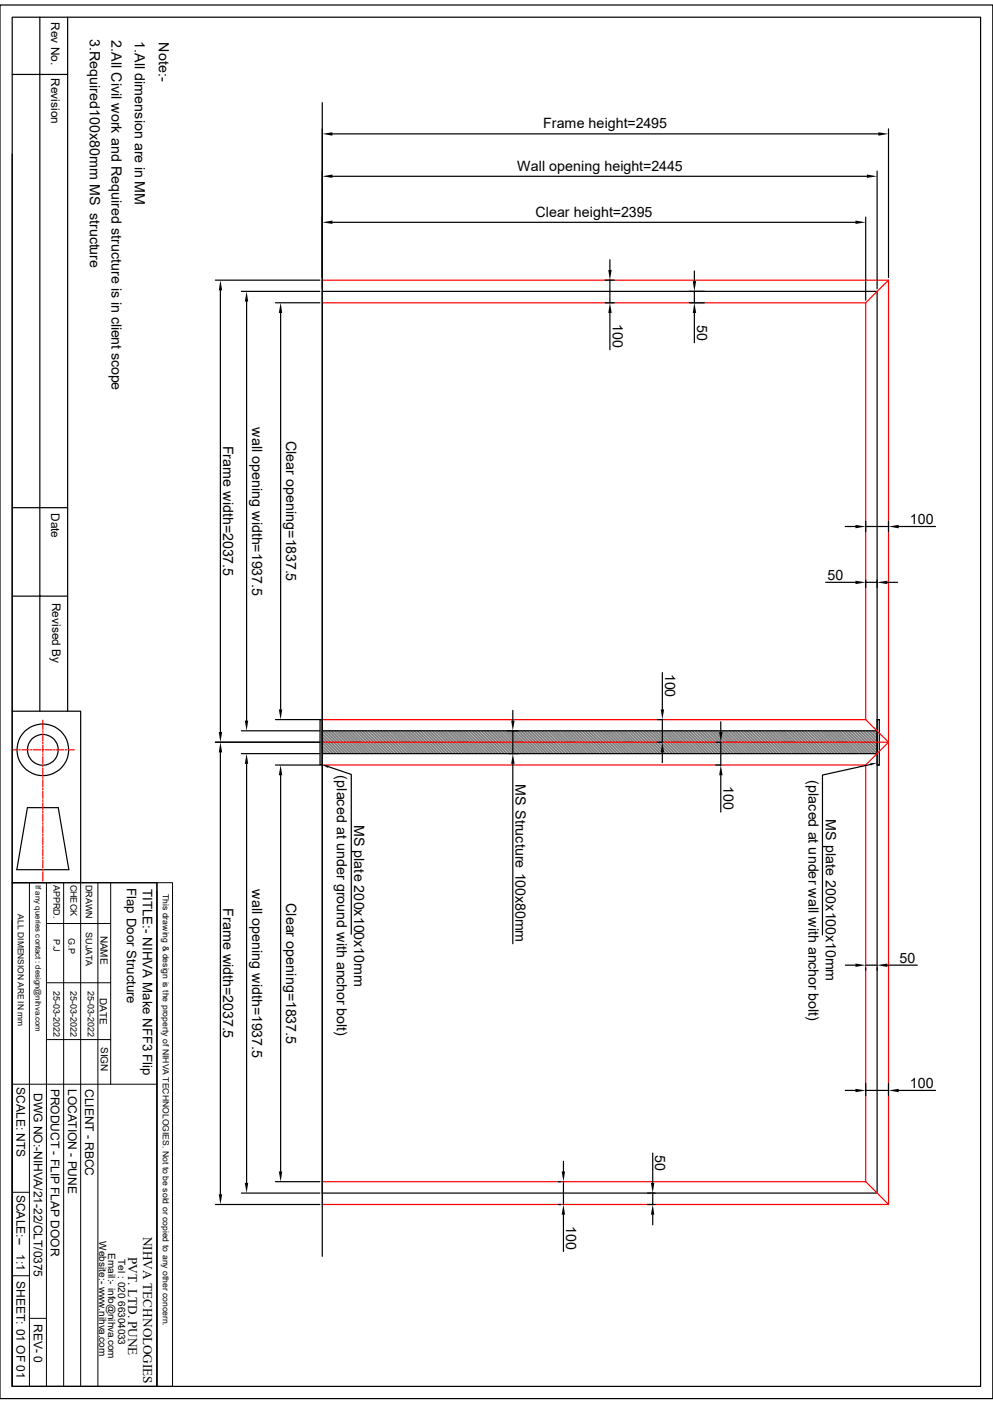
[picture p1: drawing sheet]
<svg xmlns="http://www.w3.org/2000/svg" width="210mm" height="297mm" viewBox="0 0 210 297" stroke-linecap="round" stroke-linejoin="round" font-family="sans-serif">
<g fill="none" stroke="#000" stroke-width=".25">
<path d="M0 1.1h210v294.8h-210zM2.6 3.6h204.8v289.7h-204.8zM2.6 15.7h11.7M8.4 3.6v146.9M14.3 3.6v146.9M2.6 32.6v117.9h14.5v36.2M68.2 21.7v244.1M70.3 28.3h115.5M70.3 37.3h113M185.5 36.2v24.9M187.9 27.3v31.4M45.6 59.3h22"/>
<path d="M70.3 47h110.6M127.9 59.3h2M129 54.9v2.2M129 59.3v4.8M146.9 57.3v2.2M183.1 45.9v17.6M46.6 61.4v93.5M51.1 61.6h16.5M52.2 63.8v88.6M58.3 64.1h9.3M59.4 66.2v83.9M68.2 61.6h117.3v190.8h-117.3"/>
<path d="M127.9 64.1h2M129 66.2v7.8M145.8 64.1h3.2M146.9 61.6v2.5M146.9 66.2v6.3M2.6 107.4h11.7M178.8 111.4h2.1M183.1 110.3v2.2M183.1 111.4h4.8M187.9 110.3v2.2M190.1 111.4h7.8M2.6 126.1h11.7"/>
<path d="M174.6 123.2h6.3M183.1 122.7v1.6M183.1 123.2h2.4M187.7 123.2h2.1M2.6 150.5v36.2M45.6 157h22M46.6 159.2v93.4M51.1 154.6h16.5M51.1 159.4h16.5M58.3 152.2h9.3M67.7 152.2h.5v9.6h-.5zM68.2 154.6h117.3v4.8h-117.3z"/>
<path d="M107.3 154.6h2.3M107.6 159.4h2M108.5 150.3v2.1M108.5 154.6v4.8M139 152.2h1M139 157h1M140.1 142.3v7.8M140.1 152.2v4.8M140.1 159.2v2.1M151.4 157h1v4.8h-1M152.4 152.7v2.2M185.5 152.2h.5v9.6h-.5z"/>
<path d="M185.5 152.2h.5M5.8 170.9h6.5l2.3 13.1h-11zM52.2 161.6v88.6M58.3 161.8h9.3M59.4 164v83.8M69.4 162.2l4.9 1.6v33.9M108.5 161.6v38M152.4 164v7.8M184.1 161.7l-10.2 2.3v33.8M185.5 161.8h.5M2.6 186.7h30.6v106.6h-30.6zM2.6 194.8v98.5"/>
<path d="M178.8 204.2h2.1M183.1 204.7v.6M183.1 204.2h2.4M187.7 204.2h6.3M178.8 230.7h2.1M183.1 229.2v2.6M183.1 230.7h4.8M187.9 229.2v2.6M190.1 230.7h7.8M45.6 254.8h22M51.1 252.4h16.5M58.3 250h9.3"/>
<path d="M118.1 250h.6M118.1 254.8h.6M119.2 245.7v2.1M119.2 250v4.8M119.2 257v7.8M136.9 254.8h1.7M138 243.9v6.3M138 252.4v2.4M138 257v2.1"/>
<circle cx="9.1" cy="158.6" r="5.5"/>
<circle cx="9.1" cy="158.6" r="3.3"/>
</g>
<g fill="none" stroke="#f00" stroke-width=".25">
<path d="M187.9 59.3h-119.7v4.8h114.9M187.9 59.3v195.5M187.9 59.3l-4.8 4.8M183.1 64.1v88.1M2.4 158.6h1.3M4 158.6h.3M4.7 158.6h1.5M6.5 158.6h.3M7.1 158.6h1.5M8.9 158.6h.3M9.1 152.4v1.9M9.1 154.6v.3"/>
<path d="M9.1 155.2v1.5M9.1 157v.4M9.1 157.6v1.6M9.1 159.5v.3M9.5 158.6h1.5M11.3 158.6h.3M11.9 158.6h1.6M13.8 158.6h.3M14.4 158.6h1.3M68.2 157h119.7M68.2 152.2h114.9M183.1 152.2l4.8 4.8-4.8 4.8"/>
<path d="M9.1 160.1v1.5M9.1 161.9v.3M9.1 162.5v1.5M9.1 164.3v.3M9.1 165v1.5M9.1 166.8v.3M9.1 167.4v1.5M9.1 169.2v.3M9.1 169.8v1.6M9.1 171.7v.3M9.1 172.3v1.5M9.1 174.1v.3"/>
<path d="M9.1 174.7v1.5M9.1 176.5v.3M9.1 177.1v1.5M9.1 179v.3M9.1 179.6v1.5M68.2 161.8h114.9M183.1 161.8v88.2M9.1 181.4v.3M9.1 182v1.6M9.1 183.9v.3M9.1 184.4v2M183.1 250h-114.9v4.8h119.7"/>
<path d="M183.1 250l4.8 4.8"/>
</g>
<g fill="none" stroke="#808080" stroke-width=".25">
<path d="M68.2 155.2l4.3 4.2M68.2 155.8l3.6 3.6M68.2 156.4l3 3M68.2 157.1l2.3 2.3M68.2 157.7l1.7 1.7M68.2 158.4l1 1M68.2 159l.4 .4M68.2 154.7l4.7 4.7M68.2 155.4l4.1 4M68.2 156l3.4 3.4M68.2 156.6l2.8 2.8M68.2 157.3l2.1 2.1"/>
<path d="M68.2 157.9l1.5 1.5M68.2 158.6l.8 .8M68.2 159.2l.2 .2M68.3 154.6l4.8 4.8M68.7 154.6l4.8 4.8M69 154.6l4.7 4.8M69.4 154.6l4.8 4.8M69.6 154.6l4.8 4.8M70 154.6l4.8 4.8M70.2 154.6l4.9 4.8M70.7 154.6l4.8 4.8M70.9 154.6l4.8 4.8"/>
<path d="M71.3 154.6l4.8 4.8M71.5 154.6l4.8 4.8M72 154.6l4.8 4.8M72.2 154.6l4.8 4.8M72.6 154.6l4.8 4.8M72.9 154.6l4.7 4.8M73.3 154.6l4.8 4.8M73.5 154.6l4.8 4.8M73.9 154.6l4.8 4.8M74.1 154.6l4.8 4.8M74.5 154.6l4.9 4.8M74.8 154.6l4.8 4.8"/>
<path d="M75.2 154.6l4.8 4.8M75.4 154.6l4.8 4.8M75.9 154.6l4.7 4.8M76.1 154.6l4.8 4.8M76.5 154.6l4.8 4.8M76.7 154.6l4.8 4.8M77.1 154.6l4.9 4.8M77.3 154.6l4.9 4.8M77.8 154.6l4.8 4.8M78 154.6l4.8 4.8M78.4 154.6l4.8 4.8M78.7 154.6l4.7 4.8"/>
<path d="M79.1 154.6l4.8 4.8M79.3 154.6l4.8 4.8M79.7 154.6l4.8 4.8M80 154.6l4.8 4.8M80.4 154.6l4.8 4.8M80.6 154.6l4.8 4.8M81 154.6l4.8 4.8M81.2 154.6l4.8 4.8M81.7 154.6l4.8 4.8M81.9 154.6l4.8 4.8M82.3 154.6l4.8 4.8M82.6 154.6l4.7 4.8"/>
<path d="M83 154.6l4.8 4.8M83.2 154.6l4.8 4.8M83.6 154.6l4.8 4.8M83.8 154.6l4.8 4.8M84.2 154.6l4.9 4.8M84.5 154.6l4.8 4.8M84.9 154.6l4.8 4.8M85.1 154.6l4.8 4.8M85.6 154.6l4.7 4.8M85.8 154.6l4.8 4.8M86.2 154.6l4.8 4.8M86.4 154.6l4.8 4.8"/>
<path d="M86.8 154.6l4.9 4.8M87.1 154.6l4.8 4.8M87.5 154.6l4.8 4.8M87.7 154.6l4.8 4.8M88.1 154.6l4.8 4.8M88.3 154.6l4.8 4.8M88.8 154.6l4.8 4.8M89 154.6l4.8 4.8M89.5 154.6l4.7 4.8M89.7 154.6l4.7 4.8M90.1 154.6l4.8 4.8M90.3 154.6l4.8 4.8"/>
<path d="M90.7 154.6l4.8 4.8M90.9 154.6l4.8 4.8M91.4 154.6l4.8 4.8M91.6 154.6l4.8 4.8M92 154.6l4.8 4.8M92.2 154.6l4.8 4.8M92.7 154.6l4.8 4.8M92.9 154.6l4.8 4.8M93.3 154.6l4.8 4.8M93.5 154.6l4.8 4.8M93.9 154.6l4.9 4.8M94.1 154.6l4.9 4.8"/>
<path d="M94.6 154.6l4.8 4.8M94.8 154.6l4.8 4.8M95.3 154.6l4.7 4.8M95.5 154.6l4.7 4.8M95.9 154.6l4.8 4.8M96.1 154.6l4.8 4.8M96.5 154.6l4.8 4.8M96.8 154.6l4.8 4.8M97.2 154.6l4.8 4.8M97.4 154.6l4.8 4.8M97.8 154.6l4.8 4.8M98 154.6l4.8 4.8"/>
<path d="M98.5 154.6l4.8 4.8M98.7 154.6l4.8 4.8M99.1 154.6l4.8 4.8M99.4 154.6l4.7 4.8M99.8 154.6l4.8 4.8M100 154.6l4.8 4.8M100.4 154.6l4.8 4.8M100.6 154.6l4.9 4.8M101 154.6l4.9 4.8M101.3 154.6l4.8 4.8M101.7 154.6l4.8 4.8M101.9 154.6l4.8 4.8"/>
<path d="M102.4 154.6l4.7 4.8M102.6 154.6l4.8 4.8M103 154.6l4.8 4.8M103.2 154.6l4.8 4.8M103.6 154.6l4.9 4.8M103.9 154.6l4.8 4.8M104.3 154.6l4.8 4.8M104.5 154.6l4.8 4.8M104.9 154.6l4.8 4.8M105.2 154.6l4.7 4.8M105.6 154.6l4.8 4.8M105.8 154.6l4.8 4.8"/>
<path d="M106.3 154.6l4.7 4.8M106.5 154.6l4.8 4.8M106.9 154.6l4.8 4.8M107.1 154.6l4.8 4.8M107.5 154.6l4.8 4.8M107.7 154.6l4.9 4.8M108.2 154.6l4.8 4.8M108.4 154.6l4.8 4.8M108.8 154.6l4.8 4.8M109.1 154.6l4.7 4.8M109.5 154.6l4.8 4.8M109.7 154.6l4.8 4.8"/>
<path d="M110.1 154.6l4.8 4.8M110.3 154.6l4.8 4.8M110.7 154.6l4.9 4.8M111 154.6l4.8 4.8M111.4 154.6l4.8 4.8M111.6 154.6l4.8 4.8M112.1 154.6l4.7 4.8M112.3 154.6l4.8 4.8M112.7 154.6l4.8 4.8M112.9 154.6l4.8 4.8M113.3 154.6l4.9 4.8M113.6 154.6l4.8 4.8"/>
<path d="M114 154.6l4.8 4.8M114.2 154.6l4.8 4.8M114.6 154.6l4.8 4.8M114.9 154.6l4.7 4.8M115.3 154.6l4.8 4.8M115.5 154.6l4.8 4.8M116 154.6l4.7 4.8M116.2 154.6l4.7 4.8M116.6 154.6l4.8 4.8M116.8 154.6l4.8 4.8M117.2 154.6l4.8 4.8M117.4 154.6l4.9 4.8"/>
<path d="M117.9 154.6l4.8 4.8M118.1 154.6l4.8 4.8M118.5 154.6l4.8 4.8M118.7 154.6l4.8 4.8M119.2 154.6l4.8 4.8M119.4 154.6l4.8 4.8M119.8 154.6l4.8 4.8M120 154.6l4.8 4.8M120.4 154.6l4.9 4.8M120.7 154.6l4.8 4.8M121.1 154.6l4.8 4.8M121.3 154.6l4.8 4.8"/>
<path d="M121.8 154.6l4.7 4.8M122 154.6l4.7 4.8M122.4 154.6l4.8 4.8M122.6 154.6l4.8 4.8M123.1 154.6l4.7 4.8M123.3 154.6l4.8 4.8M123.7 154.6l4.8 4.8M123.9 154.6l4.8 4.8M124.3 154.6l4.8 4.8M124.5 154.6l4.9 4.8M125 154.6l4.8 4.8M125.2 154.6l4.8 4.8"/>
<path d="M125.6 154.6l4.8 4.8M125.9 154.6l4.7 4.8M126.3 154.6l4.8 4.8M126.5 154.6l4.8 4.8M126.9 154.6l4.8 4.8M127.1 154.6l4.9 4.8M127.6 154.6l4.8 4.8M127.8 154.6l4.8 4.8M128.2 154.6l4.8 4.8M128.4 154.6l4.8 4.8M128.9 154.6l4.7 4.8M129.1 154.6l4.8 4.8"/>
<path d="M129.5 154.6l4.8 4.8M129.7 154.6l4.8 4.8M130.2 154.6l4.8 4.8M130.4 154.6l4.8 4.8M130.8 154.6l4.8 4.8M131 154.6l4.8 4.8M131.4 154.6l4.8 4.8M131.7 154.6l4.8 4.8M132.1 154.6l4.8 4.8M132.3 154.6l4.8 4.8M132.8 154.6l4.7 4.8M133 154.6l4.8 4.8"/>
<path d="M133.4 154.6l4.8 4.8M133.6 154.6l4.8 4.8M134 154.6l4.9 4.8M134.2 154.6l4.9 4.8M134.7 154.6l4.8 4.8M134.9 154.6l4.8 4.8M135.3 154.6l4.8 4.8M135.6 154.6l4.7 4.8M136 154.6l4.8 4.8M136.2 154.6l4.8 4.8M136.6 154.6l4.8 4.8M136.8 154.6l4.8 4.8"/>
<path d="M137.2 154.6l4.9 4.8M137.5 154.6l4.8 4.8M137.9 154.6l4.8 4.8M138.1 154.6l4.8 4.8M138.6 154.6l4.7 4.8M138.8 154.6l4.8 4.8M139.2 154.6l4.8 4.8M139.4 154.6l4.8 4.8M139.9 154.6l4.8 4.8M140.1 154.6l4.8 4.8M140.5 154.6l4.8 4.8M140.7 154.6l4.8 4.8"/>
<path d="M141.1 154.6l4.8 4.8M141.4 154.6l4.8 4.8M141.8 154.6l4.8 4.8M142 154.6l4.8 4.8M142.5 154.6l4.7 4.8M142.7 154.6l4.7 4.8M143.1 154.6l4.8 4.8M143.3 154.6l4.8 4.8M143.7 154.6l4.8 4.8M143.9 154.6l4.9 4.8M144.4 154.6l4.8 4.8M144.6 154.6l4.8 4.8"/>
<path d="M145 154.6l4.8 4.8M145.2 154.6l4.8 4.8M145.7 154.6l4.8 4.8M145.9 154.6l4.8 4.8M146.3 154.6l4.8 4.8M146.5 154.6l4.8 4.8M147 154.6l4.8 4.8M147.2 154.6l4.8 4.8M147.6 154.6l4.8 4.8M147.8 154.6l4.8 4.8M148.3 154.6l4.7 4.8M148.5 154.6l4.8 4.8"/>
<path d="M148.9 154.6l4.8 4.8M149.1 154.6l4.8 4.8M149.6 154.6l4.7 4.8M149.8 154.6l4.8 4.8M150.2 154.6l4.8 4.8M150.4 154.6l4.8 4.8M150.8 154.6l4.9 4.8M151 154.6l4.9 4.8M151.5 154.6l4.8 4.8M151.7 154.6l4.8 4.8M152.1 154.6l4.8 4.8M152.4 154.6l4.7 4.8"/>
<path d="M152.8 154.6l4.8 4.8M153 154.6l4.8 4.8M153.4 154.6l4.8 4.8M153.6 154.6l4.9 4.8M154.1 154.6l4.8 4.8M154.3 154.6l4.8 4.8M154.7 154.6l4.8 4.8M154.9 154.6l4.8 4.8M155.4 154.6l4.7 4.8M155.6 154.6l4.8 4.8M156 154.6l4.8 4.8M156.2 154.6l4.8 4.8"/>
<path d="M156.7 154.6l4.8 4.8M156.9 154.6l4.8 4.8M157.3 154.6l4.8 4.8M157.5 154.6l4.8 4.8M157.9 154.6l4.8 4.8M158.2 154.6l4.8 4.8M158.6 154.6l4.8 4.8M158.8 154.6l4.8 4.8M159.3 154.6l4.7 4.8M159.5 154.6l4.8 4.8M159.9 154.6l4.8 4.8M160.1 154.6l4.8 4.8"/>
<path d="M160.5 154.6l4.9 4.8M160.7 154.6l4.9 4.8M161.2 154.6l4.8 4.8M161.4 154.6l4.8 4.8M161.8 154.6l4.8 4.8M162.1 154.6l4.7 4.8M162.5 154.6l4.8 4.8M162.7 154.6l4.8 4.8M163.1 154.6l4.8 4.8M163.3 154.6l4.8 4.8M163.8 154.6l4.8 4.8M164 154.6l4.8 4.8"/>
<path d="M164.4 154.6l4.8 4.8M164.6 154.6l4.8 4.8M165.1 154.6l4.7 4.8M165.3 154.6l4.8 4.8M165.7 154.6l4.8 4.8M165.9 154.6l4.8 4.8M166.4 154.6l4.8 4.8M166.6 154.6l4.8 4.8M167 154.6l4.8 4.8M167.2 154.6l4.8 4.8M167.6 154.6l4.9 4.8M167.9 154.6l4.8 4.8"/>
<path d="M168.3 154.6l4.8 4.8M168.5 154.6l4.8 4.8M169 154.6l4.7 4.8M169.2 154.6l4.7 4.8M169.6 154.6l4.8 4.8M169.8 154.6l4.8 4.8M170.2 154.6l4.8 4.8M170.4 154.6l4.9 4.8M170.9 154.6l4.8 4.8M171.1 154.6l4.8 4.8M171.5 154.6l4.8 4.8M171.7 154.6l4.8 4.8"/>
<path d="M172.2 154.6l4.8 4.8M172.4 154.6l4.8 4.8M172.8 154.6l4.8 4.8M173 154.6l4.8 4.8M173.5 154.6l4.8 4.8M173.7 154.6l4.8 4.8M174.1 154.6l4.8 4.8M174.3 154.6l4.8 4.8M174.8 154.6l4.8 4.8M175 154.6l4.8 4.8M175.4 154.6l4.8 4.8M175.6 154.6l4.8 4.8"/>
<path d="M176.1 154.6l4.7 4.8M176.3 154.6l4.8 4.8M176.7 154.6l4.8 4.8M176.9 154.6l4.8 4.8M177.3 154.6l4.9 4.8M177.5 154.6l4.9 4.8M178 154.6l4.8 4.8M178.2 154.6l4.8 4.8M178.6 154.6l4.8 4.8M178.9 154.6l4.7 4.8M179.3 154.6l4.8 4.8M179.5 154.6l4.8 4.8"/>
<path d="M179.9 154.6l4.8 4.8M180.1 154.6l4.9 4.8M180.6 154.6l4.8 4.8M180.8 154.6l4.7 4.7M181.2 154.6l4.3 4.3M181.4 154.6l4.1 4.1M181.9 154.6l3.6 3.6M182.1 154.6l3.4 3.4M182.5 154.6l3 3M182.7 154.6l2.8 2.8M183.2 154.6l2.3 2.4M183.4 154.6l2.1 2.2"/>
<path d="M183.8 154.6l1.7 1.7M184 154.6l1.5 1.5M184.4 154.6l1.1 1.1M184.7 154.6l.8 .8M185.1 154.6l.4 .4M185.3 154.6l.2 .2"/>
</g>
<g fill="#000">
<path d="M68.2 28.3l2.1-.3v.7zM68.2 37.3l2.1-.4v.7zM183.3 36.9l2.2 .4-2.2 .3zM185.8 28l2.1 .3-2.1 .4zM68.2 47l2.1-.3v.7zM128.7 57.1h.7l-.4 2.2zM146.5 59.5h.7l-.3 2.1zM180.9 46.7l2.2 .3-2.2 .4zM46.6 59.3l.4 2.1h-.7zM52.2 61.6l.3 2.2h-.7zM59.4 64.1l.3 2.1h-.7zM129 64.1l.4 2.1h-.7z"/>
<path d="M146.9 64.1l.3 2.1h-.7zM180.9 111l2.2 .4-2.2 .4zM187.9 111.4l2.2-.4v.8zM180.9 122.9l2.2 .3-2.2 .4zM185.5 123.2l2.2-.3v.7zM46.3 154.9h.7l-.4 2.1zM46.6 157l.4 2.2h-.7zM51.8 152.4h.7l-.3 2.2zM59 150.1h.7l-.3 2.1zM108.1 152.4h.7l-.3 2.2zM140.1 157l.4 2.2h-.8zM139.7 150.1h.8l-.4 2.1z"/>
<path d="M152.1 154.9h.7l-.4 2.1zM52.2 159.4l.3 2.2h-.7zM59.4 161.8l.3 2.2h-.7zM68.1 161.8l1.4 .2-.2 .4zM108.5 159.4l.3 2.2h-.7zM152.4 161.8l.4 2.2h-.7zM184.1 161.5l1.4-.1-1.4 .5zM180.9 203.8l2.2 .4-2.2 .4zM185.5 204.2l2.2-.4v.8zM180.9 230.3l2.2 .4-2.2 .4zM187.9 230.7l2.2-.4v.8zM46.3 252.6h.7l-.4 2.2z"/>
<path d="M51.8 250.2h.7l-.3 2.2zM59 247.8h.7l-.3 2.2zM118.8 247.8h.7l-.3 2.2zM119.2 254.8l.3 2.2h-.7zM138 254.8l.4 2.2h-.7zM137.7 250.2h.7l-.4 2.2z"/>
</g>
<g fill="none" stroke="#000" stroke-width=".21">
<path d="M2.6 186.7h30.6M6.2 186.7v106.6M9.8 195.4h13.6M9.8 186.7v106.6M13.5 186.7v106.6M17.1 186.7v106.6M20.7 186.7v106.6M23.4 186.7v42.7M33.2 186.7h3.3v106.6h-3.3zM33.2 188.6v104.7M9.8 219.9h13.6M9.8 207.9h13.6"/>
<path d="M2.6 229.4h30.6M2.6 252.2h3.6M2.6 269.9h3.6M6.2 278.9h3.6"/>
</g>
<g font-size="3">
<text x="19" y="8.2" transform="rotate(90 19 8.2)">3.Required100x80mm MS structure</text>
<text x="23.6" y="8.5" transform="rotate(90 23.6 8.5)">2.All Civil work and Required structure is in client scope</text>
<text x="28.5" y="8.7" transform="rotate(90 28.5 8.7)">1.All dimension are in MM</text>
<text x="33.6" y="9" transform="rotate(90 33.6 9)">Note:-</text>
<text x="114.9" y="27.2">Frame height=2495</text>
<text x="109.4" y="36.1">Wall opening height=2445</text>
<text x="113.2" y="45.8">Clear height=2395</text>
<text x="129.6" y="68.6" transform="rotate(90 129.6 68.6)">100</text>
<text x="147.4" y="68.8" transform="rotate(90 147.4 68.8)">50</text>
<text x="47.2" y="94.3" transform="rotate(90 47.2 94.3)">Frame width=2037.5</text>
<text x="53.3" y="90.4" transform="rotate(90 53.3 90.4)">wall opening width=1937.5</text>
<text x="60.5" y="93.2" transform="rotate(90 60.5 93.2)">Clear opening=1837.5</text>
<text x="192.4" y="110.8">100</text>
<text x="175" y="122.6">50</text>
<text x="140.7" y="142.5" transform="rotate(90 140.7 142.5)">100</text>
<text x="71.2" y="164" transform="rotate(90 71.2 164)">(placed at under ground with anchor bolt)</text>
<text x="109.1" y="165.9" transform="rotate(90 109.1 165.9)">MS Structure 100x80mm</text>
<text x="153" y="166.4" transform="rotate(90 153 166.4)">100</text>
<text x="171" y="165.1" transform="rotate(90 171 165.1)">(placed at under wall with anchor bolt)</text>
<text x="174.7" y="173.4" transform="rotate(90 174.7 173.4)">MS plate 200x100x10mm</text>
<text x="74.9" y="174.5" transform="rotate(90 74.9 174.5)">MS plate 200x100x10mm</text>
<text x="53.3" y="188.1" transform="rotate(90 53.3 188.1)">wall opening width=1937.5</text>
<text x="60.5" y="191" transform="rotate(90 60.5 191)">Clear opening=1837.5</text>
<text x="47.2" y="192.1" transform="rotate(90 47.2 192.1)">Frame width=2037.5</text>
<text x="190.2" y="203.6">50</text>
<text x="192.4" y="230.1">100</text>
<text x="138.6" y="244.3" transform="rotate(90 138.6 244.3)">50</text>
<text x="119.7" y="259.3" transform="rotate(90 119.7 259.3)">100</text>
</g>
<g font-size="2.8">
<text x="26.8" y="187.8" transform="rotate(90 26.8 187.8)">Flap Door Structure</text>
<text x="30.2" y="188" transform="rotate(90 30.2 188)">TITLE:- NIHVA Make NFF3 Flip</text>
<text x="30.3" y="261.6" transform="rotate(90 30.3 261.6)">NIHVA TECHNOLOGIES</text>
<text x="27.1" y="265.9" transform="rotate(90 27.1 265.9)">PVT. LTD. PUNE</text>
</g>
<g font-size="2.5">
<text x="10.8" y="4.7" transform="rotate(90 10.8 4.7)">Rev No.</text>
<text x="10.8" y="16.6" transform="rotate(90 10.8 16.6)">Revision</text>
<text x="10.8" y="108.5" transform="rotate(90 10.8 108.5)">Date</text>
<text x="11" y="127.5" transform="rotate(90 11 127.5)">Revised By</text>
<text x="3.5" y="230" transform="rotate(90 3.5 230)">SCALE: NTS</text>
<text x="7.2" y="231.2" transform="rotate(90 7.2 231.2)">DWG NO:-NIHVA/21-22/CLT/0375</text>
<text x="10.8" y="230.3" transform="rotate(90 10.8 230.3)">PRODUCT - FLIP FLAP DOOR</text>
<text x="14.4" y="230.3" transform="rotate(90 14.4 230.3)">LOCATION - PUNE</text>
<text x="18" y="230.4" transform="rotate(90 18 230.4)">CLIENT - RBCC</text>
<text x="3.5" y="252.7" transform="rotate(90 3.5 252.7)">SCALE:--</text>
<text x="3.5" y="265.3" transform="rotate(90 3.5 265.3)">1:1</text>
<text x="3.5" y="271" transform="rotate(90 3.5 271)">SHEET: 01 OF 01</text>
<text x="7.2" y="280" transform="rotate(90 7.2 280)">REV- 0</text>
</g>
<g font-size="2.1">
<text x="21.3" y="197.9" transform="rotate(90 21.3 197.9)">NAME</text>
<text x="21.1" y="211.1" transform="rotate(90 21.1 211.1)">DATE</text>
<text x="21.3" y="221.4" transform="rotate(90 21.3 221.4)">SIGN</text>
<text x="21" y="262.6" transform="rotate(90 21 262.6)">Website:- www.nihva.com</text>
<text x="22.9" y="265" transform="rotate(90 22.9 265)">Email:- info@nihva.com</text>
<text x="25" y="266.3" transform="rotate(90 25 266.3)">Tel : 020 66304033</text>
</g>
<g font-size="1.9">
<text x="11.3" y="187.2" transform="rotate(90 11.3 187.2)">APPRD.</text>
<text x="14.9" y="187.1" transform="rotate(90 14.9 187.1)">CHECK</text>
<text x="18.1" y="187.2" transform="rotate(90 18.1 187.2)">DRAWN</text>
<text x="18.1" y="197.1" transform="rotate(90 18.1 197.1)">SUJATA</text>
<text x="11.3" y="198.5" transform="rotate(90 11.3 198.5)">P.J</text>
<text x="14.5" y="198.4" transform="rotate(90 14.5 198.4)">G.P</text>
<text x="11.3" y="209.6" transform="rotate(90 11.3 209.6)">25-03-2022</text>
<text x="14.9" y="209.6" transform="rotate(90 14.9 209.6)">25-03-2022</text>
<text x="18.5" y="209.6" transform="rotate(90 18.5 209.6)">25-03-2022</text>
</g>
<g font-size="1.8">
<text x="34.5" y="189.1" transform="rotate(90 34.5 189.1)">This drawing &amp; design is the property of NIHVA TECHNOLOGIES. Not to be sold or copied to any other concern.</text>
<text x="3.8" y="193.4" transform="rotate(90 3.8 193.4)">ALL DIMENSION ARE IN mm</text>
</g>
<text font-size="1.7" x="7.5" y="187.2" transform="rotate(90 7.5 187.2)">If any queries contact : design@nihva.com</text>
</svg>
